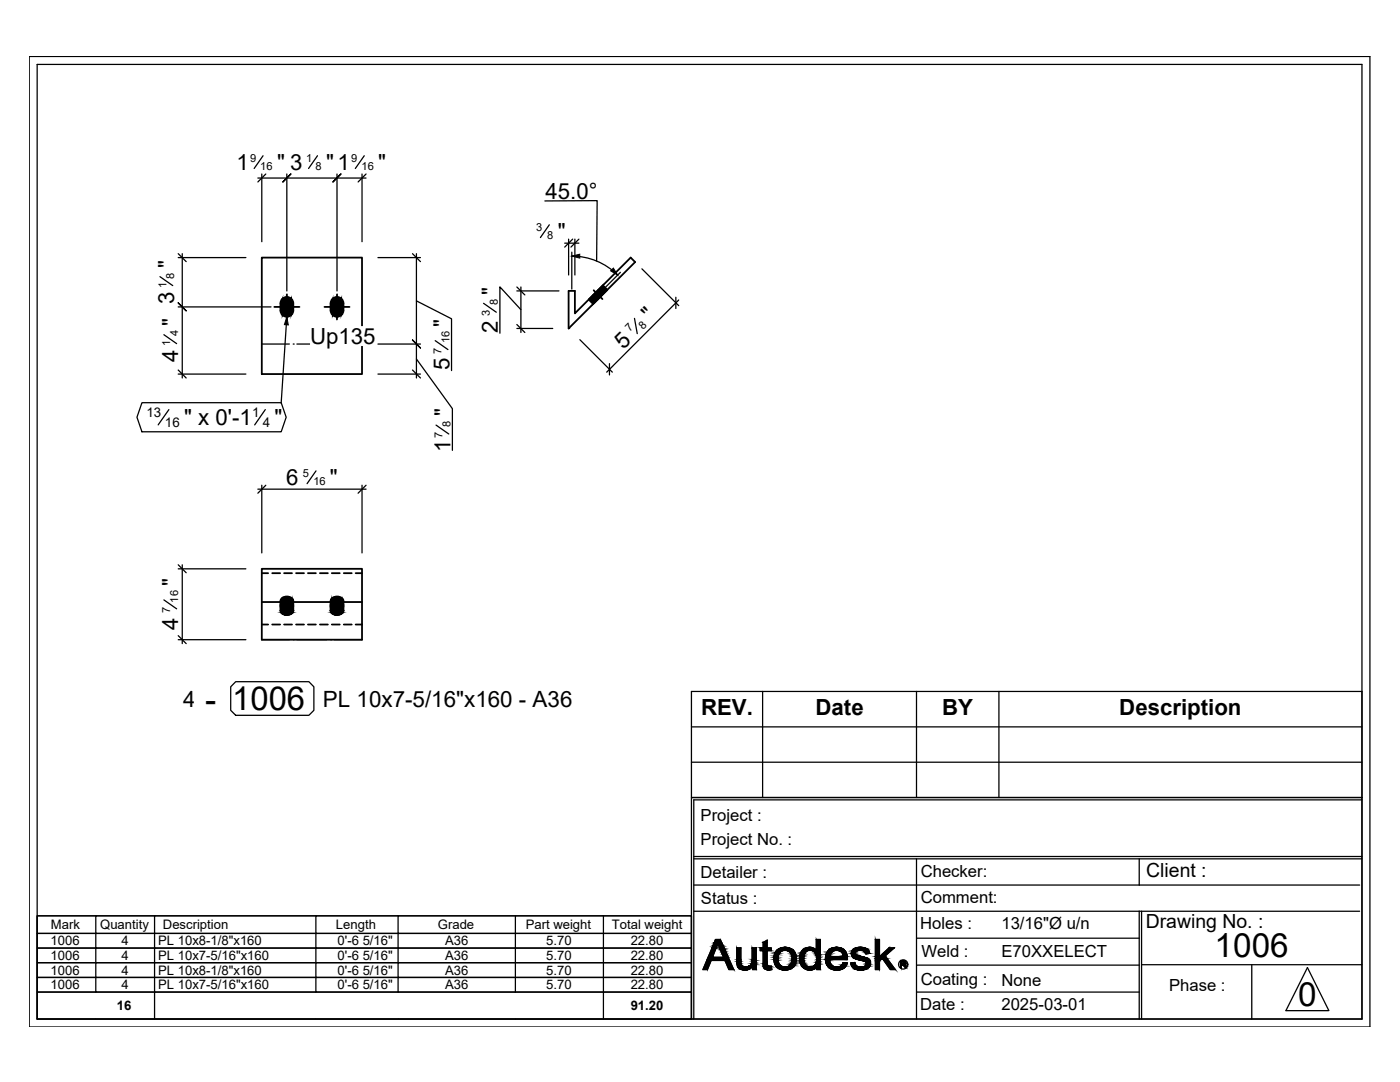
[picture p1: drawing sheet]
<svg xmlns="http://www.w3.org/2000/svg" width="279mm" height="216mm" viewBox="0 0 279 216" stroke-linecap="round" stroke-linejoin="round" font-family="sans-serif">
<g fill="none" stroke="#000" stroke-width=".36">
<path d="M52.2 51.4h20v23.2h-20zM56.5 59.5a1.28 1.28 0 0 1 1.3-.1 1.28 1.28 0 0 1 .7 1.1v1.4a1.28 1.28 0 0 1-1.2 1.3 1.28 1.28 0 0 1-1.3-1.3v-1.8zM57.2 58.7v5M67.3 58.7v5M113.5 58h1.2v4.5l11.2-11.1 .9 .9-13.3 13.2zM117.5 59.8l.9 .8M118.4 58.9l.9 .8M118.5 57.9l1.7 1.8M119.4 57.9l.9 .8M120.2 57l-2.6 2.7M120.3 56.9l.9 .9M121.1 57.9l-2.6 2.7"/>
<path d="M54.7 61.2h5.1M64.8 61.2h5M66 60.5v1.4M66 60.5a1.28 1.28 0 0 1 1.3-1.2 1.28 1.28 0 0 1 1.2 1.2v1.4a1.28 1.28 0 0 1-1.2 1.3 1.28 1.28 0 0 1-1.3-1.3M52.2 113.5h20v14.1h-20zM52.2 114.4h1.3M54.3 114.4h1.6M56.7 114.4h1.6M59.1 114.4h1.6M61.5 114.4h1.5M63.8 114.4h1.6M66 120v2l.3 .4 .6 .3"/>
<path d="M66 119.9a1.32 1.32 0 0 1 1.3-.9 1.32 1.32 0 0 1 1.2 1.1v1.9l-.3 .4-.6 .3M66.2 114.4h1.6M68.6 114.4h1.6M71 114.4h1.2M52.2 124.6h1.3M52.2 120.1h20M54.3 124.6h1.6M56 120.9l.3 .6 .6 .3M56.5 120.1l-.3 .2-.2 .5M56.5 120.1a1.37 1.37 0 0 1 2 .7M56.7 124.6h1.6M56.9 122.7l-.6-.3-.2-.3-.1-1.2a1.57 1.57 0 0 1 .5-1.7 1.29 1.29 0 0 1 2 .9v1.9l-.3 .4-.6 .3"/>
<path d="M58.5 120.9l-.3 .6-.6 .3M59.1 124.6h1.6M61.5 124.6h1.5M63.8 124.6h1.6M66 120.9l.2 .5 .7 .4M66 120.8a1.36 1.36 0 0 1 1.3-.9 1.36 1.36 0 0 1 1.2 .9M66.2 124.6h1.6M68.5 120.9l-.1 .5-.8 .4M68.6 124.6h1.6M71 124.6h1.2"/>
</g>
<g fill="none" stroke="#000" stroke-width=".25">
<path d="M5.8 11.3h267.6v193.6h-267.6zM7.4 12.9h264.4v190.4h-264.4zM51.5 35.5h21.6M52.2 34.7v13.5M52.5 31.1l-1.8 2.5M53.1 34.7l-1.6 1.6M56.5 36.3l1.5-1.6-1.5 1.6M57.2 34.7v23.4M63.4 31.1l-1.8 2.5M66.4 36.3l1.6-1.6-1.6 1.6M67.3 34.7v23.4M72.2 34.7v13.5"/>
<path d="M72.7 31.1l-1.8 2.5M73.1 34.7l-1.6 1.6M31.9 55.2l2.6 1.8M35.6 51.4h13.5M35.6 50.6l1.6 1.6M36.4 50.6v24.8M75.4 51.4h8.5M82.3 50.6l1.6 1.6M83.1 50.6v24.8M103.2 58h8.4M103.2 57.3l1.5 1.6M104 57.3v9"/>
<path d="M108.7 40.1l10.5-.1-.1 12.1M109.6 44.9l-1.7 2.5M112.7 48.5h2.8M113.5 47.7v7.2M114.1 50.3v7.4M114.1 51.1a12.9 12.9 0 0 1 9.2 3.8M114.3 47.7l-1.6 1.6M114.7 47.7v7.2M115.5 47.7l-1.6 1.6M123.8 54.3l-5.2 5.2M128.1 53.6l7.4 7.4M134.9 59.3v2.3"/>
<path d="M135.5 59.9l-14.4 14.4M32.7 66.8l2.5 1.8M35.6 74.6h13.5M35.6 61.2h18.5M35.6 73.8l1.6 1.6M37.2 62l-1.6-1.6 1.6 1.6M52.2 68.7h5.5M57.2 63.2l-1.1 17.2M58.5 68.7h.1M59.3 68.7h5.9M66 68.7h.1M66.7 68.7h5.5"/>
<path d="M75.4 68.7h8.5M75.4 74.6h8.5M82.3 73.8l1.6 1.6M83.1 71.6l7.2 9.9v8.4M83.1 60l7 3.6v10.3M83.9 69.4l-1.6-1.6 1.6 1.6M86.9 68l2.5 1.8M96.5 60.5l2.5 1.8M103.2 65.5h7.1M103.2 64.8l1.5 1.5M104 61.8l-4.2-4.6v9.3M113.5 65.5h.1"/>
<path d="M115.7 67.8l6.5 6.5M121.6 72.6v2.2M126.6 63.5l.6 3.1M28.3 80.4h27.8l1 2.9-1 2.9h-27.8l-1-2.9zM33.7 81.7l-2.1 3.1M51.5 97.6h21.6M52.2 96.8v13.5M52.9 81.7l-2.1 3.1M53.1 96.8l-1.6 1.6M63.1 94l-1.8 2.5M72.2 96.8v13.5M73.1 96.8l-1.6 1.6"/>
<path d="M87 84.8l2.6 1.8M32.7 119.7l2.5 1.8M35.6 113.5h13.5M35.6 112.7l1.6 1.6M36.4 112.7v15.7M35.6 127.6h13.5M35.6 126.8l1.6 1.6M47 136h14.6l1 1v4.7l-1 1h-14.6l-1-1v-4.7zM52.2 127.6h5.5M58.5 127.6h.1M59.3 127.6h5.9M66 127.6h.1"/>
<path d="M66.7 127.6h5.5M152.2 138v21.1M182.9 138v21.1M199.4 138v21.1M271.8 138h-133.8v21.1h133.8h-133.8v44.2M138 145h133.8M138 152.1h133.8M271.8 159.6h-133.3v43.7M138.5 170.9h133.3M138.5 171.4h133.3M138.5 176.6h132.8M182.9 171.4v31.9"/>
<path d="M227.4 171.4v5.2M7.4 182.7h130.6v20.6h-130.6zM19.1 182.7h-11.7v3.6h11.7h-11.7v2.9h11.7h-11.7v2.9h11.7h-11.7v2.9h11.7h-11.7v3h11.7M19.1 198h-11.7v5.3h11.7M30.8 182.7h-11.7v3.6h11.7h-11.7v2.9h11.7h-11.7v2.9h11.7h-11.7v2.9h11.7h-11.7v3h11.7h-11.7M63 182.7h-32.2v3.6h32.2h-32.2v2.9h32.2h-32.2v2.9h32.2h-32.2v2.9h32.2h-32.2v3h32.2M63 198h-32.2v5.3h32.2M63 198h57.4M79.4 182.7h-16.4v3.6h16.4h-16.4v2.9h16.4h-16.4v2.9h16.4h-16.4v2.9h16.4h-16.4v3h16.4M102.9 182.7h-23.5v3.6h23.5h-23.5v2.9h23.5h-23.5v2.9h23.5h-23.5v2.9h23.5h-23.5v3h23.5M120.4 182.7h17.6v3.6h-17.6zM120.4 182.7h-17.5v3.6h17.5"/>
<path d="M120.4 186.3h17.6v2.9h-17.6zM120.4 186.3h-17.5v2.9h17.5M120.4 189.2h17.6v2.9h-17.6zM120.4 189.2h-17.5v2.9h17.5M120.4 192.1h17.6v2.9h-17.6zM120.4 192.1h-17.5v2.9h17.5M120.4 195h17.6v3h-17.6zM120.4 195h-17.5v3h17.5M120.4 198h17.6v5.3h-17.6zM138.5 181.8h132.8M142.8 187.5h.9l-.4 .6 1.1 2.9h-2.2l2.5 .7 .8 1.8h.9l-2.7-6a2.08 2.08 0 0 0-.7 1.5l-.8 2 2.5 .7h-2.8l-.7 1.8h-.9zM147 189.1h.9v3.1a.84 .84 0 0 0 .9 .7l-1.5 .1-.3-1.1z"/>
<path d="M147.3 193l2.9-.2a1.94 1.94 0 0 1-2.9 .2zM150.1 189.1h.8v4.4h-.7v-.7h-.8a1.27 1.27 0 0 0 .7-1.4zM152.3 188.1l.8-.5v1.5h.8v.6h-.8v2.9l.5 .2-1.2 .1-.1-3.2h-.6v-.6h.6zM152.4 192.9l1.5-.1 .1 .7-1.2-.1zM155 189.7a2.51 2.51 0 0 1 3.3-.1h-1.6a1.7 1.7 0 0 0-1.1 2.8l.3 .4 .8 .2h-1.6a2.6 2.6 0 0 1-.1-3.3zM156.7 189.6h1.6a2.34 2.34 0 0 1 .1 3.3 2.34 2.34 0 0 1-3.3 .1h1.6a1.74 1.74 0 0 0 1.2-2.6l-.5-.5zM160.1 189.6a1.89 1.89 0 0 1 2.8 0 2.17 2.17 0 0 0-2.1 .4 1.98 1.98 0 0 0 .6 2.9l.3 .1h-1.5a2.64 2.64 0 0 1-.1-3.4zM160.2 193l2.1-.2 .7 .1a1.85 1.85 0 0 1-2.8 .1zM162.9 187.5h.8v6h-.7v-.6l-.7-.1a2.02 2.02 0 0 0-.1-3.1l-.5-.1h1.2zM165.3 189.7a2.41 2.41 0 0 1 3.2-.1 3.2 3.2 0 0 0-2.4 .3l-.3 .3-.2 .7 3.5 .1v.5h-3.5a1.45 1.45 0 0 0 1.4 1.5h-1.7a2.57 2.57 0 0 1 0-3.3zM165.3 193l2.1-.1 .6-.4 .3-.4 .8 .1a2.34 2.34 0 0 1-3.8 .8zM165.6 190.9h2.7l-.2-.6-.2-.4-.9-.3h1.5l.4 .5 .2 .9z"/>
<path d="M169.8 192.2l.8-.1 .2 .5 .4 .3 2.2 .1a2.38 2.38 0 0 1-3.5-.5zM170.3 189.5a2.54 2.54 0 0 1 2.9 0l-1.8 .2a.58 .58 0 0 0-.6 .8l.7 .2a3.1 3.1 0 0 1 2.2 1.1v.7l-.3 .5h-1.6a.79 .79 0 0 0 .8-.2 .79 .79 0 0 0 .2-.9l-.6-.2a3.2 3.2 0 0 1-2.2-.9l-.1-.3a.99 .99 0 0 1 .4-1zM171.7 189.6l1.5-.1 .4 .7-.8 .1-.3-.5zM174.7 187.5h.8v3.4l.6 .3-.6 .5v1.8h-.8zM175.5 190.9l1.9-1.8h1.1l-1.8 1.6 2 2.8h-1l-1.6-2.3zM179.7 191.8l.9 .1h-.7v.4h.8l-.8 .2v.6h-.2zM180.1 192.5h.3l.5 .6h-.3l-.3-.6zM180.3 191.9h.3l.1 .4h-.8h.5a.22 .22 0 0 0 .2-.2 .22 .22 0 0 0-.3-.2zM182.9 198h44.5M182.9 187.2h44.5M182.9 192.6h44.5M227.4 181.8v21.5"/>
<path d="M227.8 181.8v21.5M227.8 192.5h44M249.8 192.5v10.8M260.9 193.1l4.3 8.6h-8.6z"/>
<circle cx="180.3" cy="192.4" r=".92"/>
</g>
<g fill="#000" stroke="#000" stroke-width=".2">
<path d="M114.1 51.1l1.6-.4v.8zM122.4 53.5l.9 1.4-1.4-.9zM57.2 63.2l.3 1.6h-.7zM56 120.9v.9zM56.1 121.3l.2 .3-.3 .2zM56 121.8l.3-.2 .5 .2zM57.2 121.8h1.3zM57.7 121.8l.5-.2 .3 .2zM57.2 121.8h1.3l-.1 .4zM66 120.9l.1 .4-.1 .5zM66.1 121.3l.2 .3-.3 .2zM66 121.8l.3-.2 .5 .2z"/>
<path d="M67.3 121.8h1.2zM67.7 121.8l.5-.2 .3 .2zM67.3 121.8h1.2l-.1 .4zM143.7 187.5l.1 .1h-.2zM147.3 193h.2zM148.6 193.6h.1zM152.3 192.9h.2zM152.3 188.1l.8-.5v.5zM153.3 193.5h.3zM153.7 192.8h.2zM155.1 193h.7zM156.5 189h.2z"/>
<path d="M157.1 189.6h1.2zM160.2 193h.7zM160.6 189.3h1.9zM162.3 192.8h.1zM165.3 193h1.7zM165.6 190.9h3.5v.1zM166.9 193.6h.3zM166.9 189h.1zM168.3 192.1h.3zM167.9 189.6h.6zM171.2 191.5h2.3zM171.7 193.6h.3z"/>
<path d="M171.8 193h1.6zM172.7 190.2h.9zM172.5 189.6h.8zM179.9 192.3h.8zM180.4 192.3h.3zM180.1 192.5h.3zM180.3 191.9h.4z"/>
<path d="M120.3 56.9l-1.9 3.7-.9-.8zM120.3 56.9l-1.9 3.7 2.8-2.8z"/>
<path d="M120.3 56.9l-1.9 3.7-.9-.8zM120.3 56.9l-1.9 3.7 2.8-2.8z"/>
<path d="M56.3 59.6l-.3 .9v1.4zM56.3 59.6v3.3l-.3-1zM56.3 59.6v3.3l.9-3.6zM57.2 59.3v3.9l-.9-.3zM57.2 59.3v3.9l1-3.6zM58.2 59.6v3.3l-1 .3zM58.2 59.6v3.3l.3-2.4zM58.5 60.5v1.4l-.3 1z"/>
<path d="M66.3 59.6l-.3 .9v1.4zM66.3 59.6v3.3l-.3-1zM66.3 59.6v3.3l1-3.6zM67.3 59.3v3.9l-1-.3zM67.3 59.3v3.9l.9-3.6zM68.2 59.6v3.3l-.9 .3zM68.2 59.6v3.3l.3-2.4zM68.5 60.5v1.4l-.3 1z"/>
<path d="M56 121.8l.1 .4 1.1-.4zM56 121.8h1.2z"/>
<path d="M56.8 122.7h.9zM56.8 122.7l1.4-.2-.5 .2zM56.3 122.5l.5 .2 1.4-.2zM56.3 122.5l2.1-.3-.2 .3zM56.1 122.2l.2 .3 2.1-.3zM56.1 122.2l1.1-.4 1.2 .4z"/>
<path d="M58.4 121.3l-.2 .3 .3 .2zM58.5 120.9v.9z"/>
<path d="M58.5 120l-.1 1.3zM58.4 119.6v1.7zM58.4 119.6l-.2 2 .2-.3zM58.2 119.3l.2 .3-.2 2zM58.2 119.3l-.5 2.5 .5-.2zM57.7 119.1l.5 .2-.5 2.5zM57.7 119.1l-.5 2.7h.5zM57.2 119l.5 .1-.5 2.7zM57.2 119l-.4 2.8h.4zM56.8 119.1l.4-.1-.4 2.8zM56.8 119.1l-.5 2.5 .5 .2zM56.3 119.3l.5-.2-.5 2.5zM56.3 119.3l-.2 2 .2 .3zM56.3 119.3l-.2 2v-1.7zM56.1 119.6v1.7zM56.1 119.6l-.1 1.3z"/>
<path d="M66 121.8l.1 .4 1.2-.4zM66 121.8h1.3z"/>
<path d="M66.8 122.7h.9zM66.8 122.7l1.4-.2-.5 .2zM66.3 122.5l.5 .2 1.4-.2zM66.3 122.5l2.1-.3-.2 .3zM66.1 122.2l.2 .3 2.1-.3zM66.1 122.2l1.2-.4 1.1 .4z"/>
<path d="M68.4 121.3l-.2 .3 .3 .2zM68.5 120.9v.9l-.1-.5z"/>
<path d="M68.5 120l-.1 1.3zM68.4 119.6l.1 .4-.1 1.3zM68.4 119.6l-.2 2 .2-.3zM68.2 119.3l.2 .3-.2 2zM68.2 119.3l-.5 2.5 .5-.2zM67.7 119.1l.5 .2-.5 2.5zM67.7 119.1l-.4 2.7h.4zM67.3 119l.4 .1-.4 2.7zM67.3 119l-.5 2.8h.5zM66.8 119.1l.5-.1-.5 2.8zM66.8 119.1l-.5 2.5 .5 .2zM66.3 119.3l.5-.2-.5 2.5zM66.3 119.3l-.2 2 .2 .3zM66.3 119.3l-.2 2v-1.7zM66.1 119.6l-.1 1.3 .1 .4zM66.1 119.6l-.1 1.3z"/>
<path d="M141 191.7l.2 1.8 .7-1.8zM141 191.7l.2 1.8h-.9z"/>
<path d="M141.3 191l3.4 .7-2.5-.7zM141.3 191l3.4 .7h-3.7z"/>
<path d="M142.1 189.2l.1 1.8 .7-1.8zM142.1 189.2l.1 1.8h-.9z"/>
<path d="M142.2 189l.7 .2 .1-.2zM142.2 189l.7 .2h-.8z"/>
<path d="M142.3 188.7l.7 .3 .1-.3zM142.3 188.7l.7 .3h-.8z"/>
<path d="M142.4 188.4l.7 .3 .1-.3zM142.4 188.4l.7 .3h-.8z"/>
<path d="M142.5 188.1l.7 .3v-.3zM142.5 188.1l.7 .3h-.8z"/>
<path d="M142.8 187.6l.5 .5 .3-.5zM142.8 187.6l.5 .5h-.8z"/>
<path d="M142.8 187.5l.8 .1 .1-.1zM142.8 187.5l.8 .1h-.8z"/>
<path d="M143.6 187.6l.4 .5-.2-.5zM143.6 187.6l.4 .5h-.7z"/>
<path d="M143.3 188.1l.8 .1-.1-.1zM143.3 188.1l.8 .1h-.8z"/>
<path d="M143.3 188.2l.9 .4-.1-.4zM143.3 188.2l.9 .4h-.8z"/>
<path d="M143.4 188.6l.9 .2-.1-.2zM143.4 188.6l.9 .2h-.8z"/>
<path d="M143.5 188.8l.9 .1zM143.5 188.8l.9 .1z"/>
<path d="M143.5 188.9l.9 .1v-.1zM143.5 188.9l.9 .1h-.8z"/>
<path d="M143.6 189l.9 .2-.1-.2zM143.6 189l.9 .2h-.8z"/>
<path d="M143.7 189.2l.9 .3-.1-.3zM143.7 189.2l.9 .3h-.8z"/>
<path d="M143.8 189.5l1 .3-.2-.3zM143.8 189.5l1 .3h-.9z"/>
<path d="M143.9 189.8l1 .3-.1-.3zM143.9 189.8l1 .3h-.9z"/>
<path d="M144 190.1l1.1 .4-.2-.4zM144 190.1l1.1 .4h-.9z"/>
<path d="M144.2 190.5l1.1 .5-.2-.5zM144.2 190.5l1.1 .5h-.9z"/>
<path d="M142.2 191l3.4 .7-.3-.7zM142.2 191l3.4 .7h-.9z"/>
<path d="M144.7 191.7l1.7 1.8-.8-1.8zM144.7 191.7l1.7 1.8h-.9z"/>
<path d="M147 191.9h.9zM147 191.9h.9z"/>
<path d="M147 189.1l.9 2.4v-2.4zM147 189.1l.9 2.4h-.9z"/>
<path d="M147 191.5l.9 .3v-.3zM147 191.5l.9 .3h-.9z"/>
<path d="M147 191.8l.9 .1zM147 191.8l.9 .1z"/>
<path d="M147 191.9l.9 .3v-.3zM147 191.9l.9 .3h-.8z"/>
<path d="M147.1 192.2h.8zM147.1 192.2h.8z"/>
<path d="M147.1 192.2l.8 .2v-.2zM147.1 192.2l.8 .2h-.8z"/>
<path d="M147.1 192.4l.9 .1-.1-.1zM147.1 192.4l.9 .1h-.9z"/>
<path d="M147.1 192.5l.9 .1v-.1zM147.1 192.5l.9 .1h-.9z"/>
<path d="M147.1 192.6l1.1 .2-.2-.2zM147.1 192.6l1.1 .2h-1z"/>
<path d="M147.2 192.8h1zM147.2 192.8h1z"/>
<path d="M147.2 192.8l1.3 .1-.3-.1zM147.2 192.8l1.3 .1h-1.3z"/>
<path d="M147.2 192.9h1.6zM147.2 192.9h1.6z"/>
<path d="M147.3 192.9h1.5zM147.3 192.9h1.5z"/>
<path d="M147.3 192.9h1.5zM147.3 192.9l.2 .1z"/>
<path d="M148.5 193.6h.4zM148.5 193.6h.2z"/>
<path d="M148.3 193.5h.7zM148.3 193.5l.6 .1z"/>
<path d="M148.2 193.5h1zM148.2 193.5h.8z"/>
<path d="M148 193.5h1.3zM148 193.5h1.2z"/>
<path d="M149.4 192.8h.3zM149.4 192.8h.3z"/>
<path d="M147.9 193.4h1.6zM147.9 193.4l1.4 .1z"/>
<path d="M147.8 193.4h1.7zM147.8 193.4h1.7z"/>
<path d="M147.6 193.3l1.9 .1 .2-.1zM147.6 193.3l1.9 .1z"/>
<path d="M149.4 192.8h.4zM149.4 192.8h.4z"/>
<path d="M149.4 192.8h.7zM149.3 192.8h.8z"/>
<path d="M147.5 193.2h2.3zM147.5 193.2l2.2 .1z"/>
<path d="M147.4 193.1l2.4 .1 .2-.1zM147.4 193.1l2.4 .1h-2.3z"/>
<path d="M147.5 193h2.6zM147.3 193h2.8z"/>
<path d="M147.3 193l2.7 .1 .1-.1zM147.3 193l2.7 .1h-2.6z"/>
<path d="M148.9 192.9h1.2zM148.8 192.9h1.3z"/>
<path d="M148.8 192.9h1.3zM147.5 193h2.6z"/>
<path d="M149.1 192.9h1zM148.9 192.9h1.2z"/>
<path d="M149.3 192.8h.9zM149.1 192.9h1z"/>
<path d="M149.3 192.8h.9zM149.3 192.8h.9z"/>
<path d="M150.1 189.1l.8 2.3v-2.3zM150.1 189.1l.8 2.3h-.8z"/>
<path d="M150.1 191.4l.8 .2v-.2zM150.1 191.4l.8 .2h-.8z"/>
<path d="M150.1 191.6l.8 .4v-.4zM150.1 191.6l.8 .4h-.8z"/>
<path d="M150.1 192l.8 .3v-.3zM150.1 192l.8 .3h-.9z"/>
<path d="M150 192.3l.9 .2v-.2zM150 192.3l.9 .2h-1z"/>
<path d="M149.9 192.5l1 .1v-.1zM149.9 192.5l1 .1h-1.2z"/>
<path d="M149.7 192.6l1.2 .2v-.2zM149.4 192.8l.3-.2 1.2 .2z"/>
<path d="M149.4 192.8h1.5zM149.4 192.8h1.5z"/>
<path d="M149.7 192.8h1.2zM149.7 192.8h1.2z"/>
<path d="M149.8 192.8h1.1zM149.8 192.8h1.1z"/>
<path d="M150.1 192.8h.8zM150.1 192.8h.8z"/>
<path d="M150.2 192.8l.7 .7v-.7zM150.2 192.8l.7 .7h-.7z"/>
<path d="M152.3 188.1l.8 1v-1zM152.3 188.1l.8 1h-.8z"/>
<path d="M152.3 189.7l.8 2.5v-2.5zM152.3 189.7l.8 2.5h-.8z"/>
<path d="M152.3 192.2h.8zM152.3 192.2h.8z"/>
<path d="M152.3 192.2l.8 .1v-.1zM152.3 192.2l.8 .1h-.8z"/>
<path d="M152.3 192.3l.8 .3v-.3zM152.3 192.3l.8 .3h-.8z"/>
<path d="M152.3 192.6l.9 .1zM152.3 192.6l.9 .1z"/>
<path d="M152.3 192.7h.9zM152.3 192.7h.9z"/>
<path d="M152.3 192.7l1.1 .1zM152.3 192.7l1.1 .1h-1.1z"/>
<path d="M152.3 192.8h1.2zM152.3 192.8h1.2z"/>
<path d="M152.3 192.8h1.3zM152.3 192.8h1.3z"/>
<path d="M152.3 192.8h1.3zM152.3 192.8l.2 .1z"/>
<path d="M153.2 193.5h.5zM153.2 193.5h.4z"/>
<path d="M153 193.5h.8zM153 193.5h.7z"/>
<path d="M151.7 189.1l2.2 .6v-.6zM151.7 189.1l2.2 .6h-2.2z"/>
<path d="M153.7 192.8h.2zM153.6 192.8h.3z"/>
<path d="M153.6 192.8l.3 .1zM152.5 192.9h1.4z"/>
<path d="M152.5 192.9h1.5zM152.4 192.9h1.6z"/>
<path d="M152.4 192.9l1.6 .2v-.2zM152.4 192.9l1.6 .2h-1.6z"/>
<path d="M152.4 193.1l1.6 .2v-.2zM152.4 193.1l1.6 .2h-1.3z"/>
<path d="M152.7 193.3l1.3 .1zM152.7 193.3l1.3 .1z"/>
<path d="M152.8 193.4l1.2 .1zM152.8 193.4l1.2 .1z"/>
<path d="M152.9 193.5h1.1zM152.9 193.5h.9z"/>
<path d="M154.4 191.1l.9 .2v-.2zM154.4 191.1l.9 .2h-.9z"/>
<path d="M154.4 191.3l.9 .2v-.2zM154.4 191.3l.9 .2h-.9z"/>
<path d="M154.5 191l.8 .1v-.1zM154.5 191l.8 .1h-.9z"/>
<path d="M154.4 191.5l.9 .2v-.2zM154.4 191.5l.9 .2h-.8z"/>
<path d="M154.5 191.7l.8 .1v-.1zM154.5 191.7l.8 .1h-.8z"/>
<path d="M154.5 190.8l.8 .2v-.2zM154.5 190.8l.8 .2h-.8z"/>
<path d="M154.5 191.8l.8 .1v-.1zM154.5 191.8l.8 .1h-.8z"/>
<path d="M154.5 190.6l.8 .2v-.2zM154.5 190.6l.8 .2h-.8z"/>
<path d="M154.5 191.9l.9 .2-.1-.2zM154.5 191.9l.9 .2h-.9z"/>
<path d="M154.5 190.5l.8 .1 .1-.1zM154.5 190.5l.8 .1h-.8z"/>
<path d="M154.5 192.1l.9 .1v-.1zM154.5 192.1l.9 .1h-.8z"/>
<path d="M154.6 192.2l1 .2-.2-.2zM154.6 192.2l1 .2h-1z"/>
<path d="M154.6 190.3l.8 .2 .1-.2zM154.6 190.3l.8 .2h-.9z"/>
<path d="M154.6 190.3h.9zM154.6 190.3h.9z"/>
<path d="M154.6 192.4h1zM154.6 192.4h1z"/>
<path d="M154.7 192.4l1 .1zM154.7 192.4l1 .1z"/>
<path d="M154.7 190.1l.8 .2 .1-.2zM154.7 190.1l.8 .2h-.9z"/>
<path d="M154.7 190h1zM154.7 190l.9 .1z"/>
<path d="M154.7 192.5l1.1 .1zM154.7 192.5l1.1 .1z"/>
<path d="M154.8 192.6l1.1 .2-.1-.2zM154.8 192.6l1.1 .2h-1.1z"/>
<path d="M154.8 189.9l.9 .1 .1-.1zM154.8 189.9l.9 .1h-1z"/>
<path d="M154.8 189.9h1.1zM154.8 189.9h1z"/>
<path d="M154.8 192.8h1.3zM154.8 192.8h1.3z"/>
<path d="M154.9 189.8h1.2zM154.8 189.9h1.1z"/>
<path d="M154.9 192.8l1.3 .1zM154.9 192.8l1.3 .1z"/>
<path d="M154.9 192.9l1.6 .1zM154.9 192.9l1.6 .1z"/>
<path d="M155 189.7h1.3zM155 189.7h1.4z"/>
<path d="M155 189.7l1.1 .1 .2-.1zM155 189.7l1.1 .1h-1.2z"/>
<path d="M155.1 193h1.5zM155.1 193h.7z"/>
<path d="M155 193h1.6zM155 193h1.6z"/>
<path d="M155 189.6h1.6zM155 189.6h1.7z"/>
<path d="M155 189.6h1.6zM155 189.6l1.4 .1z"/>
<path d="M155 193h1.7zM155 193h1.7z"/>
<path d="M155 193h1.7zM155 193h1.6z"/>
<path d="M156.5 189h.5zM156.4 189h.6z"/>
<path d="M156.3 193.6h.7zM156.3 193.6h.5z"/>
<path d="M156.4 189l.7 .1zM156.2 189.1h.9z"/>
<path d="M155.1 189.6h2zM155.1 189.6h1.6z"/>
<path d="M156.3 193.5h.8zM156.3 193.5l.7 .1z"/>
<path d="M156.2 189.1h1.1zM156 189.1h1.3z"/>
<path d="M156 193.5h1.3zM156 193.5h1.1z"/>
<path d="M156 189.1h1.5zM155.9 189.1h1.6z"/>
<path d="M156 193.5h1.4zM156 193.5h1.3z"/>
<path d="M155.9 189.1l1.7 .1zM155.7 189.2h1.9z"/>
<path d="M155.7 193.4h1.9zM155.7 193.4l1.7 .1z"/>
<path d="M155.7 189.2l2 .1zM155.6 189.3h2.1z"/>
<path d="M155.7 193.4h2zM155.7 193.4h1.9z"/>
<path d="M155.6 189.3h2.3zM155.5 189.3h2.4z"/>
<path d="M155.5 193.3l2.2 .1 .2-.1zM155.5 193.3l2.2 .1z"/>
<path d="M155.5 189.3l2.5 .1zM155.3 189.4h2.7z"/>
<path d="M155.4 193.2h2.6zM155.4 193.2l2.5 .1z"/>
<path d="M155.3 189.4l2.9 .1zM155.2 189.5h3z"/>
<path d="M155.2 193.1l2.8 .1 .1-.1zM155.2 193.1l2.8 .1h-2.6z"/>
<path d="M155.2 189.5l3.1 .1-.1-.1zM155.1 189.6l.1-.1 3.1 .1z"/>
<path d="M155.1 193h3.1zM155.1 193l3 .1z"/>
<path d="M155.1 193h3.1zM155.1 193h3.1z"/>
<path d="M155.8 193h2.5zM155.1 193h3.1z"/>
<path d="M155.1 189.6h3.2zM155.1 189.6h3.2z"/>
<path d="M155.1 189.6h3.2zM155.1 189.6h2z"/>
<path d="M157.1 189.6h1.2zM156.7 189.6h1.6z"/>
<path d="M156.7 189.6h1.6zM156.7 189.6h1.6z"/>
<path d="M156.7 189.6h1.6zM156.7 189.6h1.6z"/>
<path d="M156.9 189.6l1.5 .1zM156.9 189.6l1.5 .1z"/>
<path d="M156.7 193h1.6zM156.7 193h1.6z"/>
<path d="M156.7 193h1.6zM156.6 193h1.7z"/>
<path d="M156.6 193h1.7zM155.8 193h2.5z"/>
<path d="M157 192.9h1.4zM156.7 193h1.6z"/>
<path d="M157.2 189.7l1.3 .1zM157.2 189.7l1.3 .1z"/>
<path d="M157.1 192.9h1.3zM157 192.9h1.4z"/>
<path d="M157.3 192.8h1.1zM157.1 192.9h1.3z"/>
<path d="M157.3 189.8l1.2 .1zM157.3 189.8l1.2 .1z"/>
<path d="M157.4 189.9l1.2 .1-.1-.1zM157.4 189.9l1.2 .1h-.9z"/>
<path d="M157.5 192.7l.9 .1 .1-.1zM157.3 192.8l.2-.1 .9 .1z"/>
<path d="M157.6 192.7h1zM157.5 192.7h1z"/>
<path d="M157.7 190h.9zM157.7 190h.9z"/>
<path d="M157.7 190l1 .1zM157.7 190l1 .1z"/>
<path d="M157.8 190.1l1 .2-.1-.2zM157.8 190.1l1 .2h-1z"/>
<path d="M157.7 192.5h1zM157.7 192.5h1z"/>
<path d="M157.7 192.5l.9 .2 .1-.2zM157.7 192.5l.9 .2h-1z"/>
<path d="M157.8 190.3l1 .1zM157.8 190.3l1 .1z"/>
<path d="M157.9 192.3l.8 .2 .1-.2zM157.9 192.3l.8 .2h-1z"/>
<path d="M157.9 190.4l.9 .2v-.2zM157.9 190.4l.9 .2h-.8z"/>
<path d="M157.9 192.2h.9zM157.9 192.2l.9 .1z"/>
<path d="M158 190.6h.8zM158 190.6h.8z"/>
<path d="M158 190.6l.9 .3-.1-.3zM158 190.6l.9 .3h-.8z"/>
<path d="M158 192l.8 .2v-.2zM158 192l.8 .2h-.9z"/>
<path d="M158 191.9h.9zM158 191.9l.8 .1z"/>
<path d="M158.1 191.7l.8 .2v-.2zM158.1 191.7l.8 .2h-.9z"/>
<path d="M158.1 190.9h.8zM158.1 190.9h.8z"/>
<path d="M158.1 190.9l.8 .3v-.3zM158.1 190.9l.8 .3h-.8z"/>
<path d="M158.1 191.3l.8 .1v-.1zM158.1 191.3l.8 .1h-.8z"/>
<path d="M158.1 191.4l.8 .2v-.2zM158.1 191.4l.8 .2h-.8z"/>
<path d="M158.1 191.6l.8 .1v-.1zM158.1 191.6l.8 .1h-.8z"/>
<path d="M158.1 191.2h.8zM158.1 191.2h.8z"/>
<path d="M158.1 191.2h.8zM158.1 191.2l.8 .1z"/>
<path d="M159.6 191.6h.8zM159.6 191.6h.8z"/>
<path d="M159.6 191.9h.9zM159.6 191.9h.9z"/>
<path d="M159.6 191.2l.8 .1zM159.6 191.2l.8 .1z"/>
<path d="M159.6 191.3l.8 .3v-.3zM159.6 191.3l.8 .3h-.8z"/>
<path d="M159.6 190.9l.8 .1v-.1zM159.6 190.9l.8 .1h-.8z"/>
<path d="M159.6 191l.8 .2v-.2zM159.6 191l.8 .2h-.8z"/>
<path d="M159.6 191.6l.9 .3-.1-.3zM159.6 191.6l.9 .3h-.9z"/>
<path d="M159.6 190.7l.8 .2 .1-.2zM159.6 190.7l.8 .2h-.8z"/>
<path d="M159.6 191.9l1 .3-.1-.3zM159.6 191.9l1 .3h-.9z"/>
<path d="M159.6 190.6h.9zM159.6 190.6l.9 .1z"/>
<path d="M159.7 192.2h.9zM159.7 192.2h.9z"/>
<path d="M159.7 190.4l.8 .2 .1-.2zM159.7 190.4l.8 .2h-.9z"/>
<path d="M159.7 192.2l1 .3-.1-.3zM159.7 192.2l1 .3h-.9z"/>
<path d="M159.7 190.3h.9zM159.7 190.3l.9 .1z"/>
<path d="M159.8 190.1h.9zM159.8 190.1h.9z"/>
<path d="M159.8 190.1l.8 .2 .1-.2zM159.8 190.1l.8 .2h-.9z"/>
<path d="M159.8 192.5h.9zM159.8 192.5h.9z"/>
<path d="M159.8 192.5l1.1 .2-.2-.2zM159.8 192.5l1.1 .2h-.9z"/>
<path d="M159.9 190l.8 .1 .1-.1zM159.9 190l.8 .1h-.9z"/>
<path d="M160 192.7h1zM160 192.7h1z"/>
<path d="M159.9 189.9l.9 .1 .2-.1zM159.9 189.9l.9 .1h-.9z"/>
<path d="M160 192.7l1.1 .1zM160 192.7l1.1 .1z"/>
<path d="M160 189.8h1.1zM160 189.8l1 .1h-1.1z"/>
<path d="M160 192.8l1.4 .1-.3-.1zM160 192.8l1.4 .1h-1.3z"/>
<path d="M160.1 189.7l1 .1 .2-.1zM160.1 189.7l1 .1h-1.1z"/>
<path d="M160.1 192.9h1.4zM160.1 192.9h1.4z"/>
<path d="M160.2 192.9l1.5 .1zM160.2 192.9l1.5 .1z"/>
<path d="M160.1 189.6h1.5zM160.1 189.6l1.2 .1z"/>
<path d="M161.5 189h.4zM161.3 189h.6z"/>
<path d="M160.1 189.6h1.5zM160.1 189.6h1.6z"/>
<path d="M160.1 189.6h1.5zM160.1 189.6h1.5z"/>
<path d="M161.3 193.6h.3zM161.3 193.6h.6z"/>
<path d="M160.2 193h1.5zM160.2 193h.7z"/>
<path d="M161.3 189l.7 .1zM161.2 189.1h.8z"/>
<path d="M161.2 189.1h1zM160.9 189.1h1.3z"/>
<path d="M161.3 193.5h.7zM161.3 193.5l.6 .1z"/>
<path d="M161 193.5h1.2zM161 193.5h1z"/>
<path d="M160.9 189.1h1.3zM160.9 189.1h1.3z"/>
<path d="M160.9 189.1l1.6 .2-.3-.2zM160.6 189.3l.3-.2 1.6 .2zM160.6 189.3h1.9z"/>
<path d="M161 193.5h1.2zM161 193.5h1.2z"/>
<path d="M162.3 192.8h.1zM162.2 192.8h.2z"/>
<path d="M162.2 192.8h.3zM162.2 192.8h.3z"/>
<path d="M162.2 192.8h.3zM162.2 192.8h.3z"/>
<path d="M160.7 193.4l1.5 .1 .3-.1zM160.7 193.4l1.5 .1z"/>
<path d="M162.2 192.8l.3 .1zM162.2 192.8l.3 .1z"/>
<path d="M160.6 189.3l2.1 .1-.2-.1zM160.3 189.4l.3-.1 2.1 .1z"/>
<path d="M160.7 193.3h1.8zM160.7 193.3l1.8 .1z"/>
<path d="M162.2 192.9h.5zM162.2 192.9h.5z"/>
<path d="M162.2 192.9h.6zM162.1 192.9h.7z"/>
<path d="M160.5 193.2l2 .1 .2-.1zM160.5 193.2l2 .1h-1.8z"/>
<path d="M160.3 189.4h2.4zM160.3 189.4h2.4z"/>
<path d="M160.3 189.4l2.6 .2-.2-.2zM160.1 189.6l.2-.2 2.6 .2z"/>
<path d="M162.1 192.9h.7zM162.1 192.9h.7z"/>
<path d="M160.4 193.2h2.4zM160.4 193.2h2.3z"/>
<path d="M162.1 192.9h.7zM162.1 192.9h.7z"/>
<path d="M162.1 192.9h.8zM162.1 192.9h.8z"/>
<path d="M160.1 189.6h2.8zM160.1 189.6h1.6z"/>
<path d="M162.1 192.9h.9zM162.1 192.9h.9z"/>
<path d="M160.9 193h2zM160.2 193h2.7z"/>
<path d="M160.2 193l2.6 .2 .1-.2zM160.2 193l2.6 .2h-2.4z"/>
<path d="M161.7 193h1.2zM160.9 193h2z"/>
<path d="M162 192.9h.9zM161.7 193h1.2z"/>
<path d="M162.1 192.9h.8zM162 192.9h.9z"/>
<path d="M162.9 187.5l.8 2.1v-2.1zM162.9 187.5l.8 2.1h-.8z"/>
<path d="M162.9 189.6h.8zM161.7 189.6h2z"/>
<path d="M161.7 189.6h2zM161.7 189.6h2z"/>
<path d="M161.9 189.6l1.8 .1zM161.9 189.6l1.8 .1z"/>
<path d="M162.2 189.7l1.5 .2v-.2zM162.2 189.7l1.5 .2h-1.3z"/>
<path d="M162.4 189.9l1.3 .2v-.2zM162.4 189.9l1.3 .2h-1z"/>
<path d="M162.7 190.1l1 .1v-.1zM162.7 190.1l1 .1z"/>
<path d="M162.7 190.2l1 .2v-.2zM162.7 190.2l1 .2h-.9z"/>
<path d="M162.8 190.4l.9 .3v-.3zM162.8 190.4l.9 .3h-.8z"/>
<path d="M162.9 190.7l.8 .3v-.3zM162.9 190.7l.8 .3h-.7z"/>
<path d="M163 191l.7 .4v-.4zM163 191l.7 .4h-.7z"/>
<path d="M163 191.4l.7 .1v-.1zM163 191.4l.7 .1h-.7z"/>
<path d="M163 191.5l.7 .3v-.3zM163 191.5l.7 .3h-.8z"/>
<path d="M162.9 191.8l.8 .3v-.3zM162.9 191.8l.8 .3h-.8z"/>
<path d="M162.9 192.1l.8 .3v-.3zM162.9 192.1l.8 .3h-.9z"/>
<path d="M162.8 192.4l.9 .2v-.2zM162.8 192.4l.9 .2h-1.1z"/>
<path d="M162.6 192.6h1.1zM162.6 192.6h1.1z"/>
<path d="M162.5 192.6l1.2 .2v-.2zM162.3 192.8l.2-.2 1.2 .2z"/>
<path d="M162.3 192.8h1.4zM162.3 192.8h1.4z"/>
<path d="M162.4 192.8h1.3zM162.4 192.8h1.3z"/>
<path d="M162.4 192.8h1.3zM162.4 192.8h1.3z"/>
<path d="M162.5 192.8h1.2zM162.5 192.8h1.2z"/>
<path d="M162.5 192.8l1.2 .1zM162.5 192.8l1.2 .1z"/>
<path d="M162.5 192.9h1.2zM162.5 192.9h1.2z"/>
<path d="M162.7 192.9h1zM162.7 192.9h1z"/>
<path d="M162.8 192.9h.9zM162.8 192.9h.9z"/>
<path d="M162.8 192.9h.9zM162.8 192.9h.9z"/>
<path d="M162.8 192.9h.9zM162.8 192.9h.9z"/>
<path d="M162.9 192.9h.8zM162.9 192.9h.8z"/>
<path d="M163 192.9l.7 .6v-.6zM163 192.9l.7 .6h-.7z"/>
<path d="M165.3 189.7h1.3zM165.3 189.7h1.3z"/>
<path d="M164.7 191.5l.9 .2v-.2zM164.7 191.5l.9 .2h-.9z"/>
<path d="M164.7 191.7l.9 .1v-.1zM164.7 191.7l.9 .1h-.8z"/>
<path d="M165.6 190.9l3.5 .1zM168.2 191h.9z"/>
<path d="M164.8 190.9l3.4 .1zM164.8 190.9l3.4 .1h-3.5z"/>
<path d="M164.8 191.8l.9 .2-.1-.2zM164.8 191.8l.9 .2h-.9z"/>
<path d="M164.8 190.7l.8 .2v-.2zM164.8 190.7l.8 .2h-.8z"/>
<path d="M164.8 190.7h.8zM164.8 190.7h.8z"/>
<path d="M164.8 192l.9 .1v-.1zM164.8 192l.9 .1h-.9z"/>
<path d="M164.8 192.1l1 .2-.1-.2zM164.8 192.1l1 .2h-.9z"/>
<path d="M164.9 190.5l.7 .2 .1-.2zM164.9 190.5l.7 .2h-.8z"/>
<path d="M164.9 190.4h.8zM164.9 190.4l.8 .1z"/>
<path d="M164.9 192.3h.9zM164.9 192.3h.9z"/>
<path d="M165 190.2l.7 .2 .1-.2zM165 190.2l.7 .2h-.8z"/>
<path d="M164.9 192.3l1.1 .2-.2-.2zM164.9 192.3l1.1 .2h-1z"/>
<path d="M165 190.1h.9zM165 190.1l.8 .1z"/>
<path d="M165 192.5l1 .1zM165 192.5l1 .1z"/>
<path d="M165 192.6h1zM165 192.6h1z"/>
<path d="M165.1 190l.8 .1 .1-.1zM165.1 190l.8 .1h-.9z"/>
<path d="M165 192.6l1.2 .2-.2-.2zM165 192.6l1.2 .2h-1.1z"/>
<path d="M165.1 189.9h1zM165.1 189.9l.9 .1z"/>
<path d="M165.1 189.9h1zM165.1 189.9h1z"/>
<path d="M165.1 192.8h1.2zM165.1 192.8h1.2z"/>
<path d="M165.2 192.8l1.3 .1-.2-.1zM165.2 192.8l1.3 .1h-1.2z"/>
<path d="M165.2 189.8l.9 .1 .2-.1zM165.2 189.8l.9 .1h-1z"/>
<path d="M165.3 192.9l1.5 .1zM165.3 192.9l1.5 .1z"/>
<path d="M165.3 189.7h1.3zM165.3 189.7l1 .1h-1.1z"/>
<path d="M165.3 189.7h1.3zM165.3 189.7h1.3z"/>
<path d="M165.3 189.6h1.6zM165.3 189.6l1.3 .1z"/>
<path d="M165.3 193h1.6zM165.3 193h1.6z"/>
<path d="M165.3 193h1.7zM165.3 193h1.7z"/>
<path d="M165.4 189.6h1.6zM165.3 189.6h1.6z"/>
<path d="M166.9 189h.3zM166.7 189h.5z"/>
<path d="M165.4 189.6h1.7zM165.4 189.6h1.6z"/>
<path d="M166.7 189h.6zM166.6 189h.7z"/>
<path d="M166.6 189l.9 .1zM166.4 189.1h1.1z"/>
<path d="M166.7 193.6h.6zM166.7 193.6h.5z"/>
<path d="M166.5 193.5h1zM166.5 193.5l.8 .1z"/>
<path d="M166.4 189.1h1.2zM166.3 189.1h1.3z"/>
<path d="M166.3 189.1l1.5 .1zM166 189.2h1.8z"/>
<path d="M165.4 189.6h2.3zM165.4 189.6h1.7z"/>
<path d="M166.3 193.5h1.4zM166.3 193.5h1.2z"/>
<path d="M166 189.2h1.9zM166 189.2h1.9z"/>
<path d="M166.2 193.5h1.6zM166.2 193.5h1.5z"/>
<path d="M166 189.2h2zM165.9 189.2h2.1z"/>
<path d="M165.4 189.6h2.5zM165.4 189.6h2.3z"/>
<path d="M166 193.4h1.9zM166 193.4l1.8 .1z"/>
<path d="M165.9 189.2l2.2 .1zM165.8 189.3h2.3z"/>
<path d="M165.8 189.3l2.4 .1zM165.7 189.4h2.5z"/>
<path d="M165.9 193.3h2.2zM165.9 193.3l2 .1z"/>
<path d="M165.8 193.3h2.4zM165.8 193.3h2.3z"/>
<path d="M165.7 189.4l2.6 .1zM165.5 189.5h2.8z"/>
<path d="M164.7 191h4.4zM164.7 191h4.4zM164.7 191h4.4zM164.7 191h4.4z"/>
<path d="M165.5 189.5l3 .1-.2-.1zM165.5 189.5l3 .1h-3.1z"/>
<path d="M165.6 193.2h2.8zM165.6 193.2l2.6 .1z"/>
<path d="M165.6 193.2h2.8zM165.6 193.2h2.8z"/>
<path d="M165.4 189.6h3.1zM165.4 189.6h2.5z"/>
<path d="M165.5 193.1h3zM165.5 193.1l2.9 .1z"/>
<path d="M167.9 189.6h.6zM167.7 189.6h.8z"/>
<path d="M167.7 189.6h.8zM167.1 189.6h1.4z"/>
<path d="M167.1 189.6h1.4zM167 189.6h1.5z"/>
<path d="M167 189.6h1.5zM167 189.6h1.5z"/>
<path d="M167 189.6l1.6 .1zM167 189.6l1.6 .1z"/>
<path d="M167.3 189.7l1.3 .1zM167.3 189.7l1.3 .1z"/>
<path d="M168.3 192.1l.8 .1zM168.3 192.1l.8 .1z"/>
<path d="M167.6 189.8h1.1zM167.6 189.8h1.1z"/>
<path d="M167.1 193h1.5zM167 193h1.6z"/>
<path d="M167 193h1.6zM165.3 193h3.3z"/>
<path d="M165.3 193l3.2 .1 .1-.1zM165.3 193l3.2 .1h-3z"/>
<path d="M167.1 193h1.6zM167.1 193h1.5z"/>
<path d="M167.6 189.8l1.2 .1zM167.6 189.8l1.2 .1z"/>
<path d="M167.4 192.9h1.3zM167.1 193h1.6z"/>
<path d="M167.6 192.8h1.1zM167.4 192.9h1.3z"/>
<path d="M167.9 189.9h.9zM167.9 189.9h.9z"/>
<path d="M167.9 189.9l1 .1zM167.9 189.9l1 .1z"/>
<path d="M167.8 192.7l.9 .1 .1-.1zM167.6 192.8l.2-.1 .9 .1z"/>
<path d="M168 190l.9 .1v-.1zM168 190l.9 .1z"/>
<path d="M167.8 192.7h1.1zM167.8 192.7h1z"/>
<path d="M168.1 190.1l.8 .2v-.2zM168.1 190.1l.8 .2z"/>
<path d="M168.1 190.3l.9 .1-.1-.1zM168.1 190.3l.9 .1h-.8z"/>
<path d="M168 192.5l.9 .2v-.2zM168 192.5l.9 .2h-1.1z"/>
<path d="M168 192.5h1zM168 192.5h.9z"/>
<path d="M168.2 190.4l.8 .1v-.1zM168.2 190.4l.8 .1h-.8z"/>
<path d="M168.2 190.5l.9 .2-.1-.2zM168.2 190.5l.9 .2h-.8z"/>
<path d="M168.2 192.3l.8 .2v-.2zM168.2 192.3l.8 .2h-1z"/>
<path d="M168.3 190.7l.8 .2v-.2zM168.3 190.7l.8 .2h-.8z"/>
<path d="M164.7 191l4.4 .3v-.3zM164.7 191l4.4 .3h-4.4z"/>
<path d="M168.2 192.2l.8 .1 .1-.1zM168.2 192.2l.8 .1h-.8z"/>
<path d="M164.7 191.3l4.4 .1zM164.7 191.3l4.4 .1z"/>
<path d="M164.7 191.4l4.4 .1v-.1zM164.7 191.4l4.4 .1h-4.4z"/>
<path d="M170.5 192.1l.1 .1zM169.8 192.2l.7-.1 .1 .1z"/>
<path d="M169.8 192.2h.8zM169.8 192.2h.8z"/>
<path d="M169.8 192.2l.9 .2-.1-.2zM169.8 192.2l.9 .2h-.9z"/>
<path d="M169.8 192.4l1 .1-.1-.1zM169.8 192.4l1 .1h-.9z"/>
<path d="M169.9 190.2l.8 .1zM169.9 190.2l.8 .1z"/>
<path d="M169.9 190.3l.9 .2-.1-.2zM169.9 190.3l.9 .2h-.9z"/>
<path d="M170 190h.7zM169.9 190h.8z"/>
<path d="M169.9 190l.8 .2v-.2zM169.9 190l.8 .2h-.8z"/>
<path d="M169.9 190.5h1zM169.9 190.5h1z"/>
<path d="M169.9 192.5l.9 .1zM169.9 192.5l.9 .1z"/>
<path d="M169.9 192.6l1 .1-.1-.1zM169.9 192.6l1 .1h-.9z"/>
<path d="M169.9 190.5h1zM169.9 190.5h1z"/>
<path d="M170 190.5l1.1 .1zM170 190.5l1.1 .1z"/>
<path d="M170 192.7l1.1 .1zM170 192.7l1.1 .1z"/>
<path d="M170 189.8l.7 .2 .3-.2zM170 189.8l.7 .2h-.7z"/>
<path d="M170.1 189.7h1zM170.1 189.7h1z"/>
<path d="M170.1 189.7h1zM170.1 189.7l.9 .1z"/>
<path d="M170 192.8l1.2 .1zM170 192.8l1.2 .1z"/>
<path d="M170 190.6l1.5 .1zM170 190.6l1.5 .1h-1.5z"/>
<path d="M170.1 192.9h1.4zM170.1 192.9h1.4z"/>
<path d="M170.1 189.7h1.3zM170.1 189.7h1z"/>
<path d="M170 190.7l1.7 .1zM170 190.7l1.7 .1z"/>
<path d="M170.1 192.9l1.7 .1zM170.1 192.9l1.7 .1z"/>
<path d="M171.6 189h.4zM171.4 189h.6z"/>
<path d="M170.1 189.6h1.6zM170.1 189.6h1.6z"/>
<path d="M170.1 189.6h1.6zM170.1 189.6l1.3 .1z"/>
<path d="M170 190.8h1.8zM170 190.8h1.8z"/>
<path d="M171.7 193.6h.2zM171.8 193.6h.1z"/>
<path d="M170.1 190.8l2.1 .1zM170.1 190.8l2.1 .1h-2.1z"/>
<path d="M171.8 193h1.6zM172.1 193h1.3z"/>
<path d="M170.1 193h3.3zM170.1 193h3.3z"/>
<path d="M171.4 189h.7zM171.2 189h.9z"/>
<path d="M171.2 189l1.2 .1zM171.1 189.1h1.3z"/>
<path d="M171.5 193.6h.6zM171.5 193.6h.5z"/>
<path d="M170.1 190.9l2.4 .1zM170.1 190.9l2.4 .1z"/>
<path d="M171.1 189.1h1.4zM170.9 189.1h1.6z"/>
<path d="M171.2 193.5h1.2zM171.2 193.5l.9 .1z"/>
<path d="M171.1 193.5h1.4zM171.1 193.5h1.3z"/>
<path d="M170.9 189.1l1.8 .1zM170.8 189.2h1.9z"/>
<path d="M170.2 189.6h2.3zM170.2 189.6h1.5z"/>
<path d="M170.2 191h2.4zM170.2 191h2.4z"/>
<path d="M170.2 191l2.6 .1zM170.2 191l2.6 .1z"/>
<path d="M170.8 189.2h2zM170.6 189.2h2.2z"/>
<path d="M170.9 193.4h1.8zM170.9 193.4l1.6 .1z"/>
<path d="M172.7 190.2l.2 .1zM172.8 190.3h.1z"/>
<path d="M170.8 193.4h1.9zM170.8 193.4h1.9z"/>
<path d="M170.6 189.2l2.3 .1zM170.5 189.3h2.4z"/>
<path d="M170.3 191.1h2.6zM170.3 191.1h2.6z"/>
<path d="M170.3 191.1h2.6zM170.3 191.1h2.6z"/>
<path d="M170.5 189.3h2.5zM170.5 189.3h2.5z"/>
<path d="M170.4 191.1l2.8 .1zM170.4 191.1l2.8 .1z"/>
<path d="M170.6 193.3l2.1 .1 .3-.1zM170.6 193.3l2.1 .1z"/>
<path d="M170.5 189.3l2.5 .1zM170.4 189.4h2.6z"/>
<path d="M170.5 193.3h2.5zM170.5 193.3h2.5z"/>
<path d="M170.4 189.4l2.8 .1-.2-.1zM170.3 189.5l.1-.1 2.8 .1z"/>
<path d="M170.5 191.2l2.8 .1zM170.5 191.2l2.8 .1z"/>
<path d="M170.4 193.2h2.8zM170.4 193.2l2.6 .1z"/>
<path d="M170.3 189.5h2.9zM170.3 189.5h2.9z"/>
<path d="M170.2 189.5h3zM170.2 189.5l2.3 .1z"/>
<path d="M170.4 193.2h2.8zM170.4 193.2h2.8z"/>
<path d="M172.5 189.6h.8zM171.7 189.6h1.6z"/>
<path d="M170.7 191.3l2.6 .1zM170.7 191.3l2.6 .1z"/>
<path d="M171.7 189.6h1.6zM171.7 189.6h1.6z"/>
<path d="M171.9 189.6l1.4 .1zM171.9 189.6l1.4 .1z"/>
<path d="M172.2 189.7h1.2zM172.2 189.7h1.2z"/>
<path d="M170.8 191.4l2.7 .1-.2-.1zM170.8 191.4l2.7 .1zM171.2 191.5h2.3z"/>
<path d="M170.2 193l3 .2 .2-.2zM170.2 193l3 .2h-2.8z"/>
<path d="M172.3 189.7l1.1 .1zM172.3 189.7l1.1 .1z"/>
<path d="M172.5 189.8h.9zM172.5 189.8h.9z"/>
<path d="M172.5 189.8l1 .2-.1-.2zM172.5 189.8l1 .2h-.8z"/>
<path d="M170.1 193h3.3zM170.1 193h3.3z"/>
<path d="M172.2 192.9h1.3zM171.8 193h1.6z"/>
<path d="M171.2 191.5h2.3zM171.2 191.5h2.3z"/>
<path d="M172.7 190h.8zM172.7 190h.8z"/>
<path d="M172.7 190l.9 .2-.1-.2zM172.7 190l.9 .2h-.9z"/>
<path d="M171.4 191.5l2.2 .1zM171.4 191.5l2.2 .1z"/>
<path d="M172.5 192.9h1zM172.2 192.9h1.3z"/>
<path d="M171.6 191.6l2 .1zM171.6 191.6l2 .1z"/>
<path d="M171.9 191.7h1.8zM171.9 191.7h1.8z"/>
<path d="M172.6 192.8h1zM172.6 192.8h1z"/>
<path d="M172.6 192.8l.9 .1 .1-.1zM172.5 192.9l.1-.1 .9 .1z"/>
<path d="M172.2 191.7l1.5 .1zM172.2 191.7l1.5 .1z"/>
<path d="M172.4 191.8h1.3zM172.4 191.8h1.3z"/>
<path d="M172.5 191.8h1.2zM172.5 191.8h1.2z"/>
<path d="M172.5 191.8l1.2 .1v-.1zM172.5 191.8l1.2 .1h-.9z"/>
<path d="M172.8 192.5l.8 .3 .1-.3zM172.8 192.5l.8 .3h-1z"/>
<path d="M172.9 192.5h.8zM172.9 192.5h.8z"/>
<path d="M172.8 191.9l.9 .1zM172.8 191.9l.9 .1z"/>
<path d="M172.8 192l.9 .1zM172.8 192l.9 .1z"/>
<path d="M172.8 192.1l.9 .1v-.1zM172.8 192.1l.9 .1h-.8z"/>
<path d="M172.9 192.3l.8 .2v-.2zM172.9 192.3l.8 .2h-.8z"/>
<path d="M172.9 192.2h.8zM172.9 192.2l.8 .1z"/>
<path d="M174.7 187.5l.8 3.4v-3.4zM174.7 187.5l.8 3.4h-.8z"/>
<path d="M174.7 190.9h.8zM174.7 190.9h.8z"/>
<path d="M174.7 190.9l1.4 .3-.6-.3zM174.7 190.9l1.4 .3h-1.4z"/>
<path d="M174.7 191.7l.8 1.8v-1.8zM174.7 191.7l.8 1.8h-.8z"/>
<path d="M174.7 191.3l.8 .4 .6-.4zM174.7 191.3l.8 .4h-.8z"/>
<path d="M174.7 191.2h1.4zM174.7 191.2l1.4 .1z"/>
<path d="M175.7 190.7l1.1 .2-.1-.2zM175.5 190.9l.2-.2 1.1 .2z"/>
<path d="M175.5 190.9h1.3zM175.5 190.9h1.3z"/>
<path d="M175.5 190.9l1.5 .3-.2-.3zM175.5 190.9l1.5 .3h-.9z"/>
<path d="M176.1 191.2l.9 .1zM176.1 191.2l.9 .1z"/>
<path d="M176.1 191.3l2.6 2.2-1.7-2.2zM176.1 191.3l2.6 2.2h-1z"/>
<path d="M177.4 189.1l-.7 1.6 1.8-1.6zM175.7 190.7l1.7-1.6-.7 1.6z"/>
<path d="M179.7 191.9l.2 .4v-.4zM179.7 191.9l.2 .4h-.2z"/>
<path d="M179.7 192.3h1zM179.7 192.3h1z"/>
<path d="M179.7 192.5l.2 .6v-.6zM179.7 192.5l.2 .6h-.2z"/>
<path d="M180.3 192.5h.2zM180.3 192.5h.2z"/>
<path d="M179.7 191.8h.7zM179.7 191.8h.7z"/>
<path d="M179.7 191.9h.6zM179.7 191.9h.6z"/>
<path d="M179.7 192.5h.7zM179.7 192.5h.4z"/>
<path d="M179.7 191.8h.8zM179.7 191.8h.8z"/>
<path d="M180.1 192.5h.3zM180.1 192.5h.3z"/>
<path d="M180.2 192.5h.3zM180.2 192.5h.3z"/>
<path d="M179.7 192.5h.8zM179.7 192.5h.7z"/>
<path d="M180.3 192.5h.2zM180.3 192.5h.2zM180.3 192.5h.2zM180.3 192.5h.2z"/>
<path d="M180.3 192.5l.3 .1zM180.3 192.5l.3 .1z"/>
<path d="M179.7 191.8h.8zM179.7 191.8h.8z"/>
<path d="M179.7 191.8l.9 .1zM179.7 191.8l.9 .1z"/>
<path d="M180.3 192.6l.3 .1zM180.3 192.6l.3 .1z"/>
<path d="M179.7 192.4h.9zM179.7 192.4l.8 .1z"/>
<path d="M180.4 192.7h.2zM180.4 192.7h.2zM180.4 192.7h.2zM180.4 192.7h.2z"/>
<path d="M180.4 192.7l.3 .1zM180.4 192.7l.3 .1z"/>
<path d="M179.7 191.9h.9zM179.7 191.9h.6z"/>
<path d="M179.7 192.3h1zM179.7 192.3l.9 .1z"/>
<path d="M180.3 191.9h.4zM180.3 191.9h.4z"/>
<path d="M180.3 191.9h.4zM180.3 191.9h.4z"/>
<path d="M180.4 191.9l.3 .1zM180.4 191.9l.3 .1z"/>
<path d="M180.4 192.3h.3zM180.4 192.3h.3zM180.4 192.3h.3z"/>
<path d="M180.4 192.3h.3zM180.2 192.3h.5z"/>
<path d="M180.5 192.8l.4 .3-.2-.3zM180.5 192.8l.4 .3h-.3z"/>
<path d="M180.5 192h.2zM180.5 192h.2z"/>
<path d="M180.5 192h.2zM180.5 192h.2z"/>
<path d="M180.5 192l.2 .1zM180.5 192l.2 .1z"/>
<path d="M180.5 192.2h.2zM180.5 192.2h.2z"/>
<path d="M180.5 192.2h.2zM180.5 192.2h.2z"/>
<path d="M180.5 192.2h.2zM180.4 192.3h.3z"/>
<path d="M180.6 192.1h.1zM180.6 192.1h.1z"/>
<path d="M180.6 192.1h.1zM180.6 192.1l.1 .1z"/>
</g>
<g fill="#fff" stroke="#fff" stroke-width=".2">
<path d="M36.3 137.5l3.1 3.8h-3.1zM36.3 137.5l3.1 3.8v-3.8z"/>
<path d="M38.8 136.7l6.5 5.4h-6.5zM38.8 136.7l6.5 5.4v-5.4z"/>
<path d="M46.7 136.7l15.2 5.3h-15.2zM46.7 136.7l15.2 5.3v-5.3z"/>
<path d="M63.1 137.3l2 4.1h-2zM63.1 137.3l2 4.1v-4.1z"/>
<path d="M64.5 137.5l50.4 3.8h-50.4zM64.5 137.5l50.4 3.8v-3.8z"/>
<path d="M62 65.2l13.6 3.7h-13.6zM62 65.2l13.6 3.7v-3.7z"/>
<path d="M28 81.1l28.4 4.4h-28.4zM28 81.1l28.4 4.4v-4.4z"/>
<path d="M47.4 30.5l9.6 3.7h-9.6zM47.4 30.5l9.6 3.7v-3.7z"/>
<path d="M57.8 30.5l8.9 3.7h-8.9zM57.8 30.5l8.9 3.7v-3.7z"/>
<path d="M67.5 30.5l9.7 3.7h-9.7zM67.5 30.5l9.7 3.7v-3.7z"/>
<path d="M90.2 81.4v8.5h-3.8zM86.4 81.4v8.5l3.8-8.5z"/>
<path d="M90 63.5v10.5h-3.8zM86.2 63.5v10.5l3.8-10.5z"/>
<path d="M35.9 63.4v9.1h-3.8zM32.1 63.4v9.1l3.8-9.1z"/>
<path d="M35.1 51.8v9h-3.8zM31.3 51.8v9l3.8-9z"/>
<path d="M35.9 115.3v10.6h-3.8zM32.1 115.3v10.6l3.8-10.6z"/>
<path d="M57 93.3l10.5 3.8h-10.5zM57 93.3l10.5 3.8v-3.8z"/>
<path d="M108.6 36.2l10.7 3.7-10.7 .1zM108.6 36.2l10.7 3.7v-3.7z"/>
<path d="M121.9 67.4l9.4-4-6.7 6.6zM121.9 67.4l9.4-4-2.7-2.7z"/>
<path d="M105.6 44.2l7.4 3.8h-7.4zM105.6 44.2l7.4 3.8v-3.8z"/>
<path d="M99.7 57.1v9.5h-3.8zM95.9 57.1v9.5l3.8-9.5z"/>
</g>
<g font-size="6.7">
<text x="40.9" y="141.8">-</text>
<text x="242.4" y="191">1006</text>
<text x="259.1" y="200.8">0</text>
</g>
<text font-size="6.6" x="46.3" y="141.7">1006</text>
<g font-size="4.5">
<text x="36.5" y="141">4</text>
<text x="64.5" y="141">PL 10x7-5/16&quot;x160 - A36</text>
</g>
<g font-size="4.4">
<text x="47.2" y="33.9">1</text>
<text x="55.3" y="33.9">&quot;</text>
<text x="57.9" y="33.9">3</text>
<text x="65.1" y="33.9">&quot;</text>
<text x="67.4" y="33.9">1</text>
<text x="75.5" y="33.9">&quot;</text>
<text x="108.9" y="39.7">45.0°</text>
<text x="111.3" y="47.7">&quot;</text>
<text x="34.8" y="53.5" transform="rotate(-90 34.8 53.5)">&quot;</text>
<text x="99.4" y="58.8" transform="rotate(-90 99.4 58.8)">&quot;</text>
<text x="34.8" y="60.7" transform="rotate(-90 34.8 60.7)">3</text>
<text x="35.6" y="65" transform="rotate(-90 35.6 65)">&quot;</text>
<text x="89.7" y="65.2" transform="rotate(-90 89.7 65.2)">&quot;</text>
<text x="129.9" y="64.3" transform="rotate(-45 129.9 64.3)">&quot;</text>
<text x="61.9" y="68.7">Up135</text>
<text x="99.4" y="66.4" transform="rotate(-90 99.4 66.4)">2</text>
<text x="124.4" y="69.8" transform="rotate(-45 124.4 69.8)">5</text>
<text x="35.6" y="72.3" transform="rotate(-90 35.6 72.3)">4</text>
<text x="89.7" y="73.9" transform="rotate(-90 89.7 73.9)">5</text>
<text x="89.9" y="83.1" transform="rotate(-90 89.9 83.1)">&quot;</text>
<text x="36.7" y="84.8">&quot; x 0'-1</text>
<text x="54.8" y="84.8">&quot;</text>
<text x="89.9" y="90.1" transform="rotate(-90 89.9 90.1)">1</text>
<text x="57.1" y="96.8">6</text>
<text x="65.9" y="96.8">&quot;</text>
<text x="35.6" y="116.9" transform="rotate(-90 35.6 116.9)">&quot;</text>
<text x="35.6" y="125.6" transform="rotate(-90 35.6 125.6)">4</text>
<text x="139.9" y="142.7">REV.</text>
<text x="162.8" y="142.7">Date</text>
<text x="188.1" y="142.7">BY</text>
<text x="223.4" y="142.7">Description</text>
</g>
<g font-size="3.9">
<text x="228.8" y="175.1">Client :</text>
<text x="228.6" y="185.2">Drawing No. :</text>
</g>
<g font-size="3.3">
<text x="139.8" y="163.8">Project :</text>
<text x="139.8" y="168.6">Project No. :</text>
<text x="139.8" y="175.2">Detailer :</text>
<text x="183.8" y="175">Checker:</text>
<text x="139.9" y="180.4">Status :</text>
<text x="183.6" y="185.4">Holes :</text>
<text x="183.8" y="180.2">Comment:</text>
<text x="199.9" y="185.4">13/16&quot;Ø u/n</text>
<text x="183.9" y="190.9">Weld :</text>
<text x="199.9" y="190.9">E70XXELECT</text>
<text x="183.8" y="196.6">Coating :</text>
<text x="199.9" y="196.8">None</text>
<text x="233.3" y="197.8">Phase :</text>
<text x="183.6" y="201.6">Date :</text>
<text x="199.9" y="201.6">2025-03-01</text>
</g>
<g font-size="2.7">
<text x="29.2" y="83.3">13</text>
<text x="50.3" y="83.3">1</text>
<text x="32.9" y="85.2">16</text>
<text x="52.4" y="85.2">4</text>
</g>
<g font-size="2.6">
<text x="10.2" y="185.4">Mark</text>
<text x="20" y="185.4">Quantity</text>
<text x="32.5" y="185.4">Description</text>
<text x="67" y="185.4">Length</text>
<text x="87.4" y="185.4">Grade</text>
<text x="104.9" y="185.4">Part weight</text>
<text x="122.1" y="185.4">Total weight</text>
<text x="10.1" y="188.6">1006</text>
<text x="10.1" y="191.6">1006</text>
<text x="24.2" y="188.6">4</text>
<text x="24.2" y="191.6">4</text>
<text x="31.6" y="188.6">PL 10x8-1/8&quot;x160</text>
<text x="31.6" y="191.6">PL 10x7-5/16&quot;x160</text>
<text x="67.4" y="188.6">0'-6 5/16&quot;</text>
<text x="67.4" y="191.6">0'-6 5/16&quot;</text>
<text x="88.8" y="188.6">A36</text>
<text x="88.8" y="191.6">A36</text>
<text x="109" y="188.6">5.70</text>
<text x="109" y="191.6">5.70</text>
<text x="125.9" y="188.6">22.80</text>
<text x="125.9" y="191.6">22.80</text>
<text x="10.1" y="194.5">1006</text>
<text x="10.1" y="197.4">1006</text>
<text x="24.2" y="194.5">4</text>
<text x="24.2" y="197.4">4</text>
<text x="31.6" y="194.5">PL 10x8-1/8&quot;x160</text>
<text x="31.6" y="197.4">PL 10x7-5/16&quot;x160</text>
<text x="67.4" y="194.5">0'-6 5/16&quot;</text>
<text x="67.4" y="197.4">0'-6 5/16&quot;</text>
<text x="88.8" y="194.5">A36</text>
<text x="88.8" y="197.4">A36</text>
<text x="109" y="194.5">5.70</text>
<text x="109" y="197.4">5.70</text>
<text x="125.9" y="194.5">22.80</text>
<text x="125.9" y="197.4">22.80</text>
<text x="23.3" y="201.6">16</text>
<text x="125.9" y="201.6">91.20</text>
</g>
<g font-size="2.2">
<text x="49.9" y="32.3">9</text>
<text x="52" y="33.9">16</text>
<text x="61.1" y="32.3">1</text>
<text x="63" y="33.9">8</text>
<text x="70.1" y="32.3">9</text>
<text x="72.2" y="33.9">16</text>
<text x="107" y="46.1">3</text>
<text x="109.2" y="47.7">8</text>
<text x="33.2" y="57.5" transform="rotate(-90 33.2 57.5)">1</text>
<text x="34.8" y="55.6" transform="rotate(-90 34.8 55.6)">8</text>
<text x="97.8" y="63.1" transform="rotate(-90 97.8 63.1)">3</text>
<text x="99.4" y="60.9" transform="rotate(-90 99.4 60.9)">8</text>
<text x="128.4" y="65.8" transform="rotate(-45 128.4 65.8)">8</text>
<text x="34" y="69.1" transform="rotate(-90 34 69.1)">1</text>
<text x="35.6" y="67.1" transform="rotate(-90 35.6 67.1)">4</text>
<text x="88.1" y="70.6" transform="rotate(-90 88.1 70.6)">7</text>
<text x="89.7" y="68.5" transform="rotate(-90 89.7 68.5)">16</text>
<text x="125.7" y="66.3" transform="rotate(-46 125.7 66.3)">7</text>
<text x="88.3" y="87.4" transform="rotate(-90 88.3 87.4)">7</text>
<text x="89.9" y="85.2" transform="rotate(-90 89.9 85.2)">8</text>
<text x="60.5" y="95.2">5</text>
<text x="62.5" y="96.8">16</text>
<text x="34" y="122.3" transform="rotate(-90 34 122.3)">7</text>
<text x="35.6" y="120.3" transform="rotate(-90 35.6 120.3)">16</text>
</g>
</svg>
